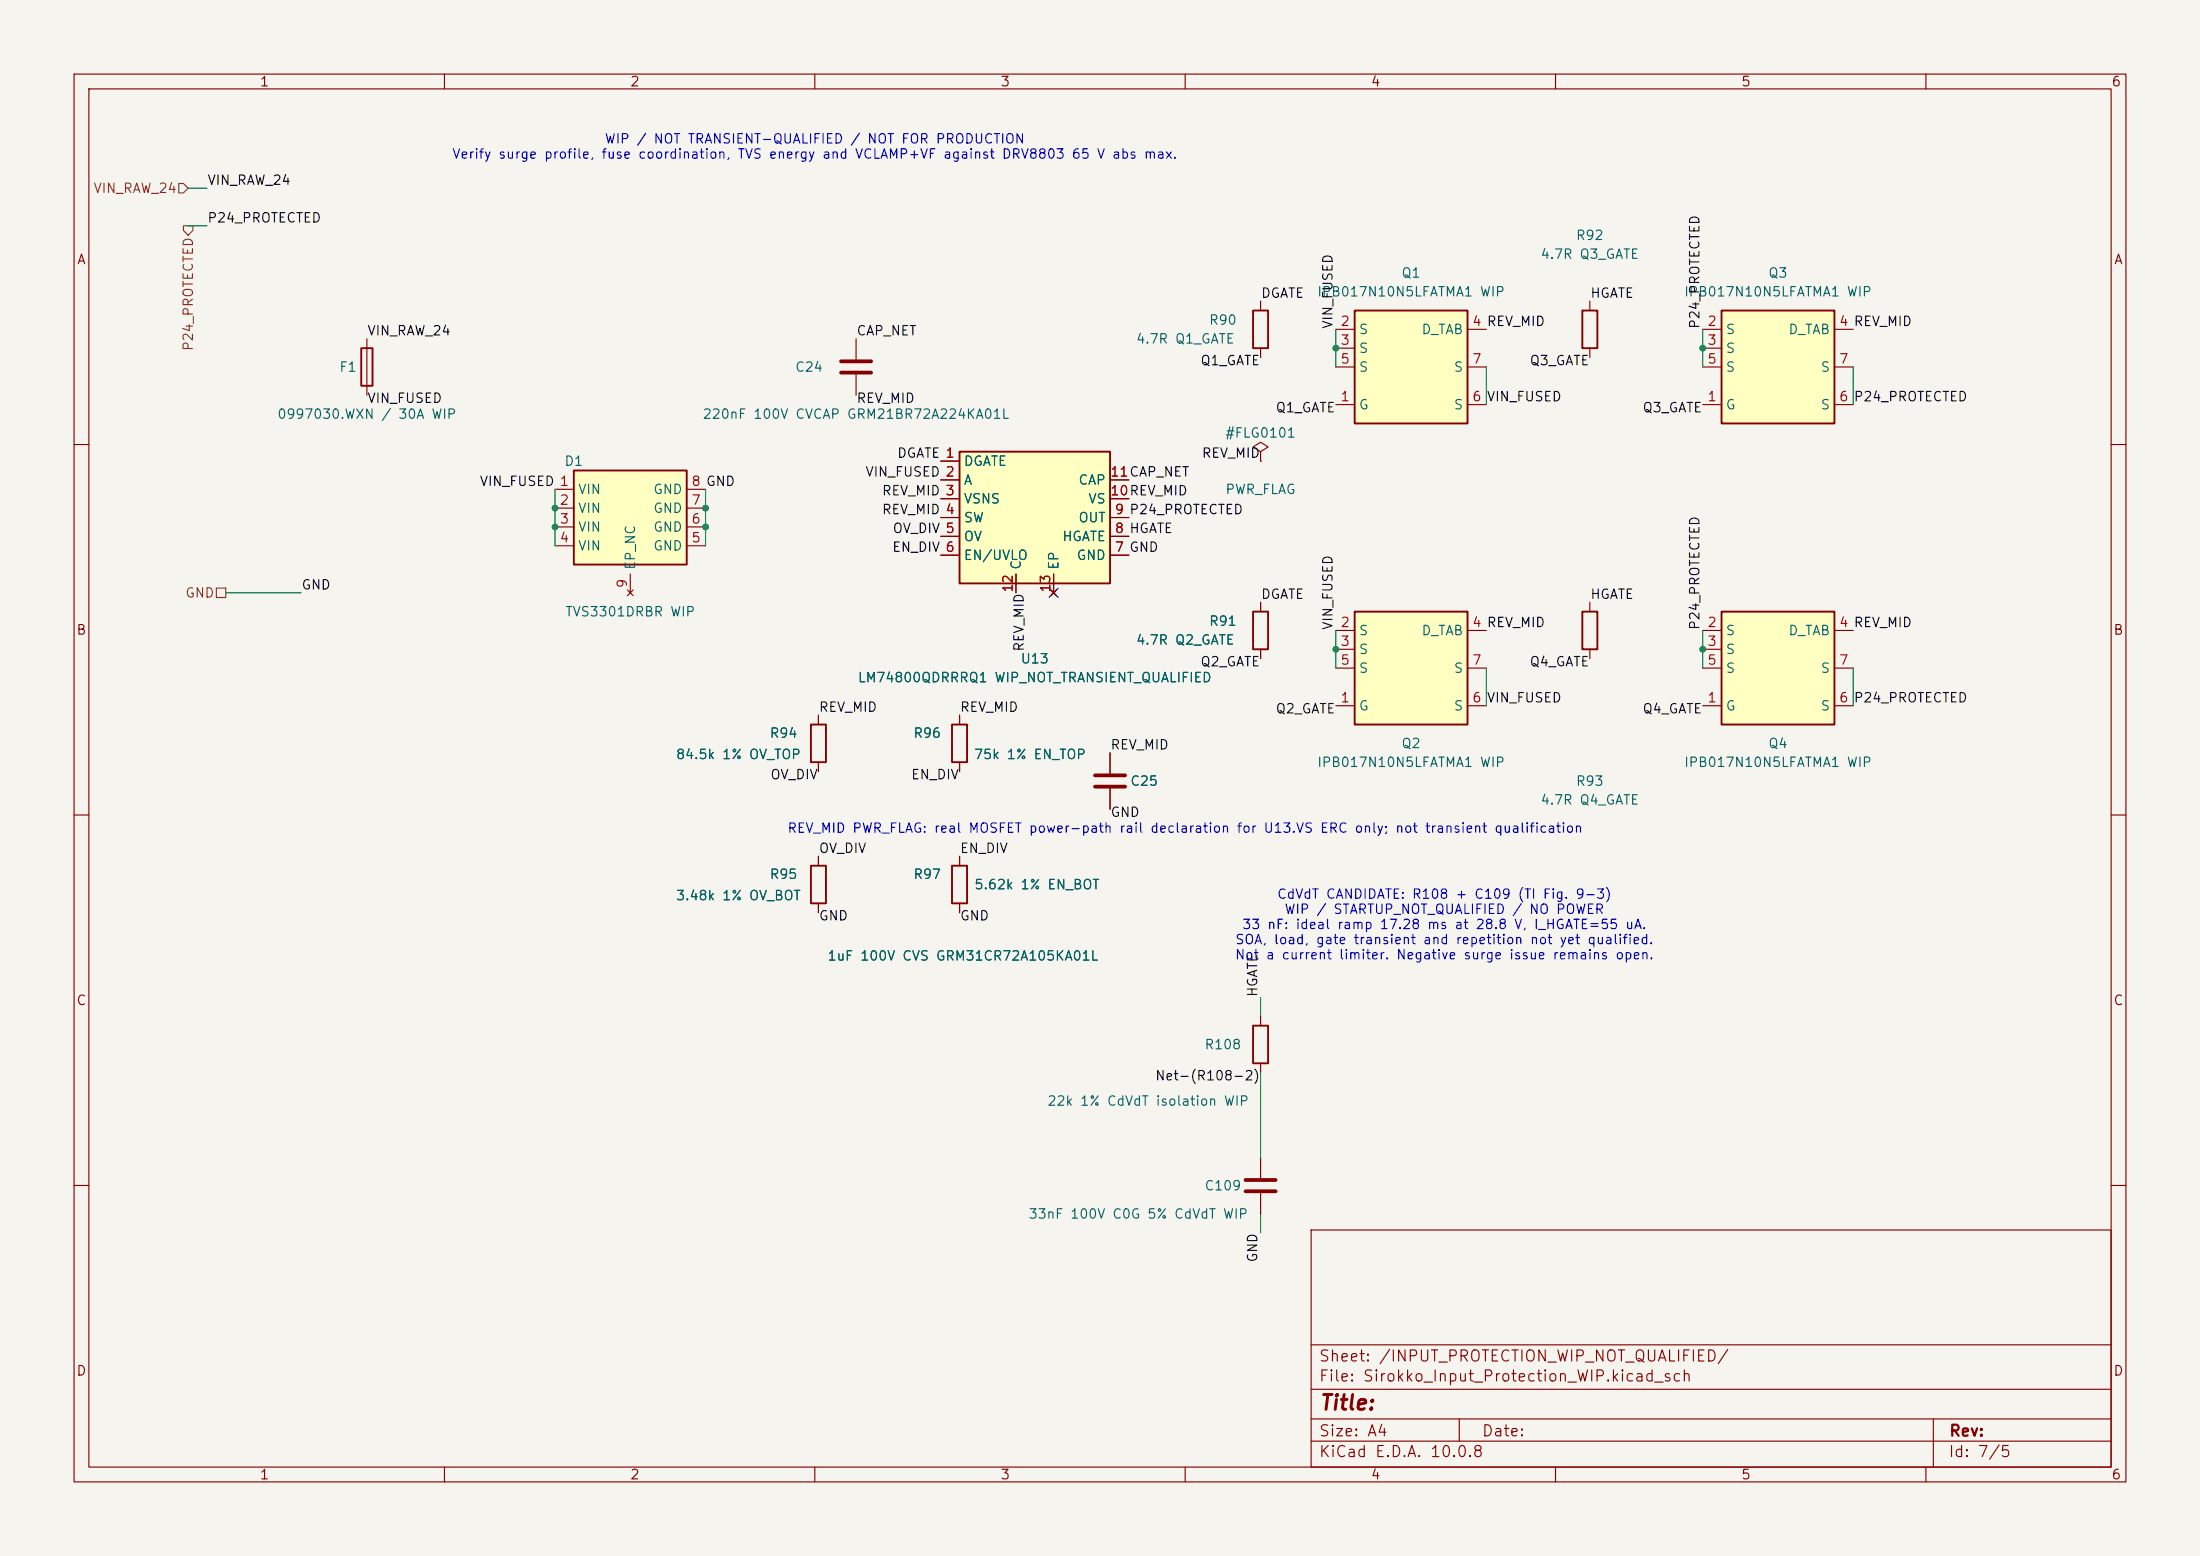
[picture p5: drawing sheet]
<svg xmlns="http://www.w3.org/2000/svg" width="297mm" height="210mm" viewBox="0 0 297 210" stroke-linecap="round" stroke-linejoin="round" font-family="sans-serif">
<path d="M0 0h297v210h-297z" fill="#f5f4ef" stroke="#f5f4ef" stroke-width=".14"/>
<g fill="none" stroke="#840000" stroke-width=".15">
<path d="M10 10h277v190h-277zM12 12h273v186h-273zM60 10v2M110 10v2M160 10v2M210 10v2M260 10v2M10 60h2M285 60h2M10 110h2M285 110h2M10 160h2"/>
<path d="M177 166h108v32h-108zM285 160h2M60 198v2M110 198v2M160 198v2M177 194.5h108M177 191.5h108M177 187.5h108M177 181.5h108M197 191.5v3M210 198v2M260 198v2"/>
<path d="M261 191.5v6.5"/>
</g>
<path d="M77.5 63.5h15.2v12.7h-15.2z" fill="#ffffc2"/>
<path d="M213.6 41.9h2v5.1h-2zM77.5 63.5h15.2v12.7h-15.2z" fill="none" stroke="#840000" stroke-width=".25"/>
<g fill="none" stroke="#840000" stroke-width=".15">
<path d="M214.6 40.6v1.3M214.6 47v1.3M74.9 66h2.6M74.9 68.6h2.6M74.9 71.1h2.6M74.9 73.7h2.6M84.7 79.6l.8 .8M85.1 77.5v2.5M85.5 79.6l-.8 .8M92.7 66h2.5M92.7 68.6h2.5M92.7 71.1h2.5"/>
<path d="M92.7 73.7h2.5"/>
</g>
<path d="M232.4 82.6h15.2v15.2h-15.2z" fill="#ffffc2"/>
<path d="M232.4 82.6h15.2v15.2h-15.2z" fill="none" stroke="#840000" stroke-width=".25"/>
<path d="M229.9 95.3h2.5M229.9 85.1h2.5M229.9 87.6h2.5M229.9 90.2h2.5M247.6 95.3h2.6M247.6 85.1h2.6M247.6 90.2h2.6" fill="none" stroke="#840000" stroke-width=".15"/>
<path d="M232.4 41.9h15.2v15.3h-15.2z" fill="#ffffc2"/>
<path d="M232.4 41.9h15.2v15.3h-15.2z" fill="none" stroke="#840000" stroke-width=".25"/>
<path d="M229.9 54.6h2.5M229.9 44.5h2.5M229.9 47h2.5M229.9 49.5h2.5M247.6 54.6h2.6M247.6 44.5h2.6M247.6 49.5h2.6" fill="none" stroke="#840000" stroke-width=".15"/>
<path d="M182.9 41.9h15.2v15.3h-15.2z" fill="#ffffc2"/>
<path d="M182.9 41.9h15.2v15.3h-15.2z" fill="none" stroke="#840000" stroke-width=".25"/>
<path d="M180.3 54.6h2.6M180.3 44.5h2.6M180.3 47h2.6M180.3 49.5h2.6M198.1 54.6h2.6M198.1 44.5h2.6M198.1 49.5h2.6" fill="none" stroke="#840000" stroke-width=".15"/>
<path d="M182.9 82.6h15.2v15.2h-15.2z" fill="#ffffc2"/>
<path d="M169.2 41.9h2v5.1h-2zM182.9 82.6h15.2v15.2h-15.2z" fill="none" stroke="#840000" stroke-width=".25"/>
<path d="M170.2 40.6v1.3M170.2 47v1.3M170.2 61l1-.7-1-.6-1 .6 1 .7v1.2M170.2 62.2h.1M180.3 95.3h2.6M180.3 85.1h2.6M180.3 87.6h2.6M180.3 90.2h2.6M198.1 95.3h2.6M198.1 85.1h2.6M198.1 90.2h2.6" fill="none" stroke="#840000" stroke-width=".15"/>
<path d="M129.5 61h20.4v17.7h-20.4z" fill="#ffffc2"/>
<path d="M48.8 47h1.5v5.1h-1.5zM129.5 61h20.4v17.7h-20.4zM109.5 97.8h2v5.1h-2zM128.5 97.8h2.1v5.1h-2.1zM169.2 82.6h2v5h-2zM213.6 82.6h2v5h-2zM109.5 116.8h2v5.1h-2zM128.5 116.8h2.1v5.1h-2.1zM169.2 138.4h2v5.1h-2z" fill="none" stroke="#840000" stroke-width=".25"/>
<g fill="none" stroke="#840000" stroke-width=".15">
<path d="M49.5 45.7v7.6M115.6 45.7v2.8M115.6 50.5v2.8M127 62.2h2.5M127 64.8h2.5M127 67.3h2.5M127 69.9h2.5M127 72.4h2.5M127 74.9h2.5M137.2 77.5v2.5M141.9 79.6l.7 .8M142.2 77.5v2.5"/>
<path d="M142.6 79.6l-.7 .8M149.9 64.8h2.5M149.9 67.3h2.5M149.9 69.9h2.5M149.9 72.4h2.5M149.9 74.9h2.5M110.5 96.5v1.3M129.5 96.5v1.3M170.2 81.3v1.3M170.2 87.6v1.3M214.6 81.3v1.3M214.6 87.6v1.3"/>
<path d="M110.5 102.9v1.2M110.5 115.6v1.2M129.5 102.9v1.2M129.5 115.6v1.2M149.9 101.6v2.8M149.9 106.4v2.8M110.5 121.9v1.3M129.5 121.9v1.3M170.2 137.2v1.2M170.2 143.5v1.3M170.2 156.2v2.8M170.2 161v2.8"/>
</g>
<path d="M113.5 48.8h4.1M113.5 50.3h4.1M147.8 104.6h4.1M147.8 106.2h4.1M168.1 159.3h4.1M168.1 160.8h4.1" fill="none" stroke="#840000" stroke-width=".51"/>
<path d="M24.1 24.8h.7l.6 .6-.6 .6h-.7zM24.8 30.5h1.2v.6l-.6 .7-.6-.7zM29.2 79.4h1.3v1.2h-1.3z" fill="none" stroke="#725600" stroke-width=".15"/>
<g fill="none" stroke="#009600" stroke-width=".15">
<path d="M25.4 25.4h2.5M25.4 30.5h2.5M180.3 44.5v5M200.7 49.5v5.1M229.9 44.5v5M250.2 49.5v5.1M74.9 66v7.7M95.2 66v7.7M30.5 80h10.1M180.3 85.1v5.1M200.7 90.2v5.1M229.9 85.1v5.1"/>
<path d="M250.2 90.2v5.1M170.2 134.6v2.6M170.2 144.8v11.4M170.2 163.8v2.6"/>
</g>
<path d="M141.6 79.4l1.2 1.2M142.8 79.4l-1.2 1.2" fill="none" stroke="#000084" stroke-width=".15"/>
<g fill="#009600">
<circle cx="180.3" cy="87.6" r=".46"/>
<circle cx="74.9" cy="68.6" r=".46"/>
<circle cx="74.9" cy="71.1" r=".46"/>
<circle cx="95.2" cy="71.1" r=".46"/>
<circle cx="95.2" cy="68.6" r=".46"/>
<circle cx="180.3" cy="47" r=".46"/>
<circle cx="229.9" cy="87.6" r=".46"/>
<circle cx="229.9" cy="47" r=".46"/>
</g>
<text font-size="2" fill="#840000" x="178" y="190.8">Title:</text>
<g font-size="1.5" fill="#840000">
<text x="178" y="184.1">Sheet: /INPUT_PROTECTION_WIP_NOT_QUALIFIED/</text>
<text x="178" y="186.8">File: Sirokko_Input_Protection_WIP.kicad_sch</text>
<text x="178" y="197">KiCad E.D.A. 10.0.8</text>
<text x="178" y="194.2">Size: A4</text>
<text x="200" y="194.2">Date:</text>
<text x="263" y="197">Id: 7/5</text>
<text x="263" y="194.2">Rev:</text>
</g>
<g font-size="1.3" fill="#840000">
<text x="35" y="12">1</text>
<text x="85" y="12">2</text>
<text x="135" y="12">3</text>
<text x="185" y="12">4</text>
<text x="235" y="12">5</text>
<text x="285" y="12">6</text>
<text x="10.3" y="36">A</text>
<text x="285.3" y="36">A</text>
<text x="10.2" y="86">B</text>
<text x="285.2" y="86">B</text>
<text x="10.2" y="136">C</text>
<text x="285.2" y="136">C</text>
<text x="10.2" y="186">D</text>
<text x="285.2" y="186">D</text>
<text x="35" y="200">1</text>
<text x="85" y="200">2</text>
<text x="135" y="200">3</text>
<text x="185" y="200">4</text>
<text x="235" y="200">5</text>
<text x="285" y="200">6</text>
</g>
<g font-size="1.3" fill="#0000c2">
<text x="60.9" y="21.7">Verify surge profile, fuse coordination, TVS energy and VCLAMP+VF against DRV8803 65 V abs max.</text>
<text x="81.5" y="19.7">WIP / NOT TRANSIENT-QUALIFIED / NOT FOR PRODUCTION</text>
<text x="106.2" y="112.7">REV_MID PWR_FLAG: real MOSFET power-path rail declaration for U13.VS ERC only; not transient qualification</text>
<text x="167.6" y="125.7">33 nF: ideal ramp 17.28 ms at 28.8 V, I_HGATE=55 uA.</text>
<text x="172.3" y="121.6">CdVdT CANDIDATE: R108 + C109 (TI Fig. 9-3)</text>
<text x="173.3" y="123.7">WIP / STARTUP_NOT_QUALIFIED / NO POWER</text>
<text x="166.6" y="129.8">Not a current limiter. Negative surge issue remains open.</text>
<text x="166.7" y="127.8">SOA, load, gate transient and repetition not yet qualified.</text>
</g>
<g font-size="1.3" fill="#725600">
<text x="12.5" y="26.4">VIN_RAW_24</text>
<text x="26.4" y="47.5" transform="rotate(-90 26.4 47.5)">P24_PROTECTED</text>
<text x="24.9" y="81">GND</text>
</g>
<g font-size="1.3" fill="#0f0f0f">
<text x="27.9" y="25.3">VIN_RAW_24</text>
<text x="27.9" y="30.4">P24_PROTECTED</text>
<text x="170.2" y="40.5">DGATE</text>
<text x="214.6" y="40.5">HGATE</text>
<text x="49.5" y="45.6">VIN_RAW_24</text>
<text x="115.5" y="45.6">CAP_NET</text>
<text x="180.2" y="44.5" transform="rotate(-90 180.2 44.5)">VIN_FUSED</text>
<text x="229.7" y="44.5" transform="rotate(-90 229.7 44.5)">P24_PROTECTED</text>
<text x="162" y="49.6">Q1_GATE</text>
<text x="206.4" y="49.6">Q3_GATE</text>
<text x="49.5" y="54.7">VIN_FUSED</text>
<text x="115.5" y="54.7">REV_MID</text>
<text x="172.1" y="56">Q1_GATE</text>
<text x="221.7" y="56">Q3_GATE</text>
<text x="64.7" y="65.9">VIN_FUSED 1</text>
<text x="116.7" y="64.6">VIN_FUSED 2</text>
<text x="121" y="62.1">DGATE 1</text>
<text x="162.2" y="62.1">REV_MID</text>
<text x="119" y="67.2">REV_MID 3</text>
<text x="119" y="69.7">REV_MID 4</text>
<text x="120.4" y="74.8">EN_DIV 6</text>
<text x="120.4" y="72.3">OV_DIV 5</text>
<text x="40.6" y="79.9">GND</text>
<text x="170.2" y="81.2">DGATE</text>
<text x="214.6" y="81.2">HGATE</text>
<text x="138.5" y="88" transform="rotate(-90 138.5 88)">REV_MID</text>
<text x="180.2" y="85.1" transform="rotate(-90 180.2 85.1)">VIN_FUSED</text>
<text x="229.7" y="85.1" transform="rotate(-90 229.7 85.1)">P24_PROTECTED</text>
<text x="162" y="90.3">Q2_GATE</text>
<text x="206.4" y="90.3">Q4_GATE</text>
<text x="110.5" y="96.4">REV_MID</text>
<text x="129.5" y="96.4">REV_MID</text>
<text x="149.8" y="101.5">REV_MID</text>
<text x="172.1" y="96.6">Q2_GATE</text>
<text x="221.7" y="96.6">Q4_GATE</text>
<text x="103.9" y="105.5">OV_DIV</text>
<text x="122.9" y="105.5">EN_DIV</text>
<text x="149.8" y="110.6">GND</text>
<text x="110.5" y="115.4">OV_DIV</text>
<text x="129.5" y="115.4">EN_DIV</text>
<text x="110.5" y="124.5">GND</text>
<text x="129.5" y="124.5">GND</text>
<text x="170.1" y="134.6" transform="rotate(-90 170.1 134.6)">HGATE</text>
<text x="155.9" y="146.1">Net-(R108-2)</text>
<text x="170.1" y="170.5" transform="rotate(-90 170.1 170.5)">GND</text>
</g>
<g font-size="1.3" fill="#006464">
<text x="207.9" y="35.3">4.7R Q3_GATE</text>
<text x="212.7" y="32.7">R92</text>
<text x="177.7" y="40.3">IPB017N10N5LFATMA1 WIP</text>
<text x="189.1" y="37.8">Q1</text>
<text x="227.3" y="40.3">IPB017N10N5LFATMA1 WIP</text>
<text x="238.6" y="37.8">Q3</text>
<text x="153.3" y="46.7">4.7R Q1_GATE</text>
<text x="163.1" y="44.1">R90</text>
<text x="183.4" y="45.4">S</text>
<text x="183.4" y="48">S</text>
<text x="191.8" y="45.4">D_TAB</text>
<text x="232.9" y="45.4">S</text>
<text x="232.9" y="48">S</text>
<text x="241.4" y="45.4">D_TAB</text>
<text x="45.7" y="50.5">F1</text>
<text x="107.2" y="50.5">C24</text>
<text x="183.4" y="50.5">S</text>
<text x="196.2" y="50.5">S</text>
<text x="232.9" y="50.5">S</text>
<text x="245.7" y="50.5">S</text>
<text x="37.3" y="56.8">0997030.WXN / 30A WIP</text>
<text x="94.8" y="56.8">220nF 100V CVCAP GRM21BR72A224KA01L</text>
<text x="165.3" y="59.4">#FLG0101</text>
<text x="183.4" y="55.6">G</text>
<text x="196.2" y="55.6">S</text>
<text x="232.9" y="55.6">G</text>
<text x="245.7" y="55.6">S</text>
<text x="76.1" y="63.2">D1</text>
<text x="130" y="63.2">DGATE</text>
<text x="130" y="65.7">A</text>
<text x="145.5" y="65.7">CAP</text>
<text x="78" y="67">VIN</text>
<text x="78" y="69.5">VIN</text>
<text x="88.1" y="69.5">GND</text>
<text x="88.1" y="67">GND</text>
<text x="130" y="68.3">VSNS</text>
<text x="130" y="70.8">SW</text>
<text x="145.5" y="70.8">OUT</text>
<text x="146.8" y="68.3">VS</text>
<text x="165.3" y="67">PWR_FLAG</text>
<text x="78" y="72.1">VIN</text>
<text x="78" y="74.6">VIN</text>
<text x="86.1" y="77" transform="rotate(-90 86.1 77)">EP_NC</text>
<text x="88.1" y="74.6">GND</text>
<text x="88.1" y="72.1">GND</text>
<text x="130" y="73.4">OV</text>
<text x="130" y="75.9">EN/UVLO</text>
<text x="138.1" y="77" transform="rotate(-90 138.1 77)">C</text>
<text x="143.2" y="77" transform="rotate(-90 143.2 77)">EP</text>
<text x="143.3" y="73.4">HGATE</text>
<text x="145.3" y="75.9">GND</text>
<text x="76.2" y="83.5">TVS3301DRBR WIP</text>
<text x="137.7" y="89.9">U13</text>
<text x="153.3" y="87.3">4.7R Q2_GATE</text>
<text x="163.1" y="84.8">R91</text>
<text x="183.4" y="86.1">S</text>
<text x="183.4" y="88.6">S</text>
<text x="191.8" y="86.1">D_TAB</text>
<text x="232.9" y="86.1">S</text>
<text x="232.9" y="88.6">S</text>
<text x="241.4" y="86.1">D_TAB</text>
<text x="115.7" y="92.4">LM74800QDRRRQ1 WIP_NOT_TRANSIENT_QUALIFIED</text>
<text x="183.4" y="91.1">S</text>
<text x="196.2" y="91.1">S</text>
<text x="232.9" y="91.1">S</text>
<text x="245.7" y="91.1">S</text>
<text x="103.8" y="99.9">R94</text>
<text x="123.2" y="99.9">R96</text>
<text x="183.4" y="96.2">G</text>
<text x="189.1" y="101.3">Q2</text>
<text x="196.2" y="96.2">S</text>
<text x="232.9" y="96.2">G</text>
<text x="238.6" y="101.3">Q4</text>
<text x="245.7" y="96.2">S</text>
<text x="91.2" y="102.8">84.5k 1% OV_TOP</text>
<text x="131.4" y="102.8">75k 1% EN_TOP</text>
<text x="152.5" y="106.4">C25</text>
<text x="177.7" y="103.8">IPB017N10N5LFATMA1 WIP</text>
<text x="212.7" y="106.4">R93</text>
<text x="227.3" y="103.8">IPB017N10N5LFATMA1 WIP</text>
<text x="207.9" y="108.9">4.7R Q4_GATE</text>
<text x="103.8" y="118.9">R95</text>
<text x="123.2" y="118.9">R97</text>
<text x="91.2" y="121.8">3.48k 1% OV_BOT</text>
<text x="131.4" y="120.3">5.62k 1% EN_BOT</text>
<text x="111.6" y="130">1uF 100V CVS GRM31CR72A105KA01L</text>
<text x="162.5" y="141.9">R108</text>
<text x="141.3" y="149.6">22k 1% CdVdT isolation WIP</text>
<text x="162.5" y="161">C109</text>
<text x="138.8" y="164.8">33nF 100V C0G 5% CdVdT WIP</text>
</g>
<g font-size="1.3" fill="#a90000">
<text x="180.9" y="44.3">2</text>
<text x="180.9" y="46.9">3</text>
<text x="198.7" y="44.3">4 REV_MID</text>
<text x="230.4" y="44.3">2</text>
<text x="230.4" y="46.9">3</text>
<text x="248.2" y="44.3">4 REV_MID</text>
<text x="180.9" y="49.4">5</text>
<text x="198.7" y="49.4">7</text>
<text x="230.4" y="49.4">5</text>
<text x="248.2" y="49.4">7</text>
<text x="180.9" y="54.5">1</text>
<text x="198.7" y="54.5">6 VIN_FUSED</text>
<text x="230.4" y="54.5">1</text>
<text x="248.2" y="54.5">6 P24_PROTECTED</text>
<text x="93.2" y="65.9">8 GND</text>
<text x="127.5" y="62.1">1</text>
<text x="127.5" y="64.6">2</text>
<text x="149.8" y="64.6">11CAP_NET</text>
<text x="149.8" y="64.6">11</text>
<text x="75.5" y="68.4">2</text>
<text x="75.5" y="71">3</text>
<text x="93.2" y="71">6</text>
<text x="93.2" y="68.4">7</text>
<text x="127.5" y="67.2">3</text>
<text x="127.5" y="69.7">4</text>
<text x="149.8" y="67.2">10REV_MID</text>
<text x="149.8" y="67.2">10</text>
<text x="150.4" y="69.7">9 P24_PROTECTED</text>
<text x="150.4" y="69.7">9</text>
<text x="75.5" y="73.5">4</text>
<text x="93.2" y="73.5">5</text>
<text x="127.5" y="72.3">5</text>
<text x="127.5" y="74.8">6</text>
<text x="150.4" y="74.8">7 GND</text>
<text x="150.4" y="72.3">8 HGATE</text>
<text x="150.4" y="74.8">7</text>
<text x="150.4" y="72.3">8</text>
<text x="85" y="79.5" transform="rotate(-90 85 79.5)">9</text>
<text x="137" y="80.1" transform="rotate(-90 137 80.1)">12</text>
<text x="142.1" y="80.1" transform="rotate(-90 142.1 80.1)">13</text>
<text x="180.9" y="85">2</text>
<text x="180.9" y="87.5">3</text>
<text x="198.7" y="85">4 REV_MID</text>
<text x="230.4" y="85">2</text>
<text x="230.4" y="87.5">3</text>
<text x="248.2" y="85">4 REV_MID</text>
<text x="180.9" y="95.1">1</text>
<text x="180.9" y="90">5</text>
<text x="198.7" y="95.1">6 VIN_FUSED</text>
<text x="198.7" y="90">7</text>
<text x="230.4" y="95.1">1</text>
<text x="230.4" y="90">5</text>
<text x="248.2" y="95.1">6 P24_PROTECTED</text>
<text x="248.2" y="90">7</text>
</g>
</svg>
